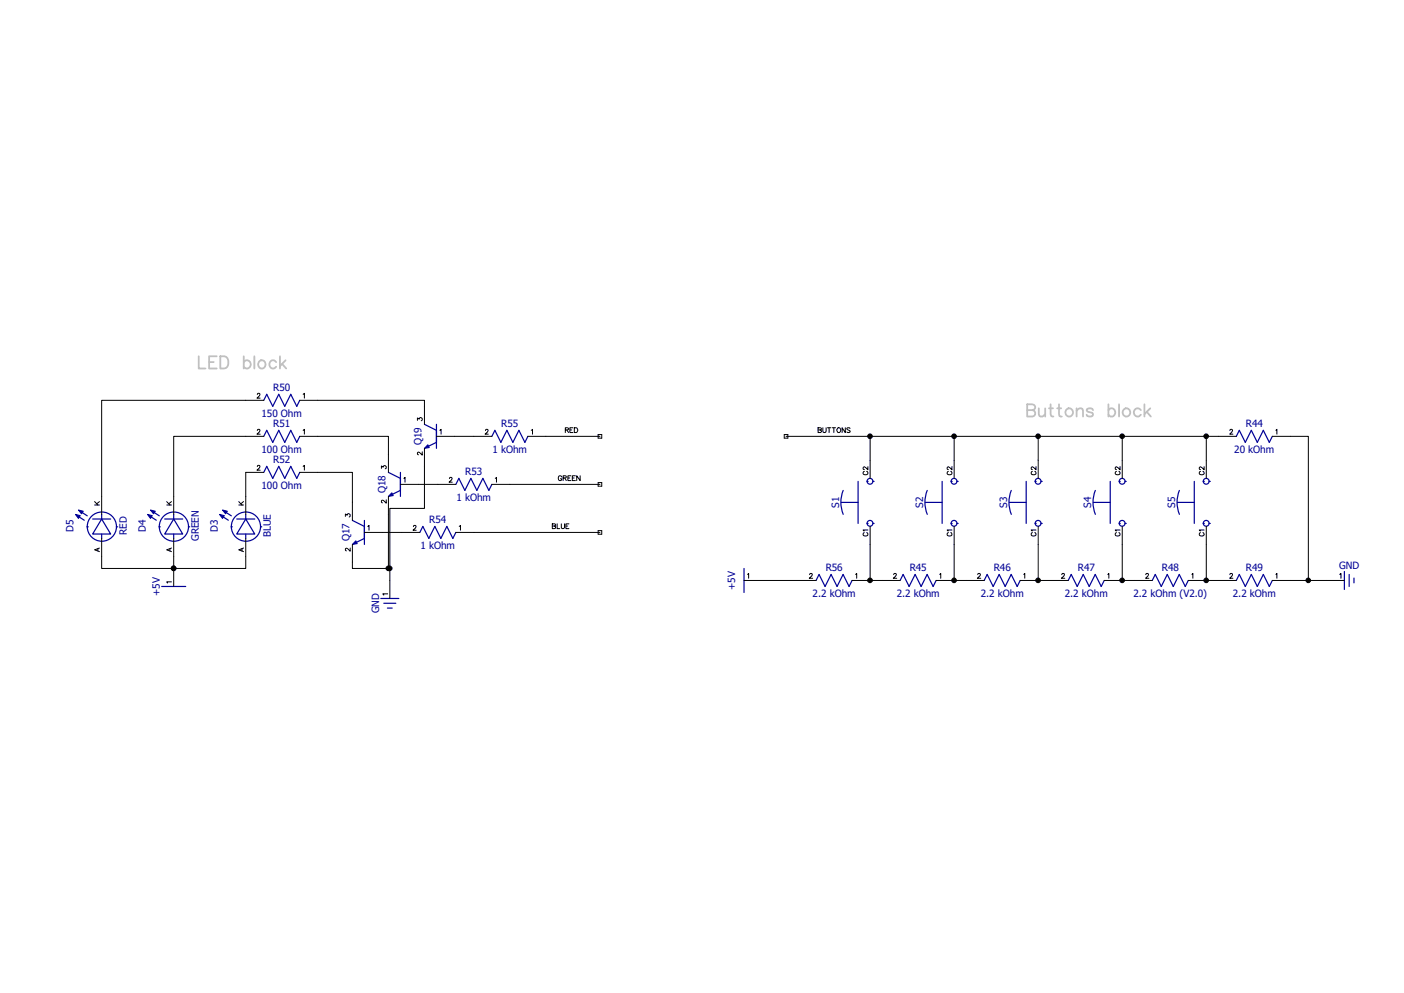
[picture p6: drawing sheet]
<svg xmlns="http://www.w3.org/2000/svg" width="297mm" height="210mm" viewBox="0 0 297 210" stroke-linecap="round" stroke-linejoin="round" font-family="sans-serif">
<path d="M0 0h297v210h-297z" fill-rule="evenodd" fill="#fff" stroke="#fff" stroke-width=".34"/>
<g fill="none" stroke="#c0c0c0" stroke-width=".38">
<path d="M42 75.4v2.5h1.5M44.2 76.6h1M45.8 75.4h-1.6v2.5h1.6M46.6 75.4h.9a1.39 1.39 0 0 1 .8 1.2 1.39 1.39 0 0 1-.8 1.3h-.9zM51.6 75.4v2.5M51.6 76.6a.82 .82 0 0 1 1.2-.1 .82 .82 0 0 1 0 1.2 .82 .82 0 0 1-1.2-.1M53.8 75.4v2.5M58.4 76.6a.81 .81 0 0 0-1.2-.1 .81 .81 0 0 0 0 1.2 .81 .81 0 0 0 1.2-.1M59.2 75.4v2.5M59.7 77l.8 .9M60.4 76.2l-1.2 1.2M217.3 86.7h1.1"/>
<path d="M217.3 85.5h1.1a.61 .61 0 0 1 .5 1l-.5 .2a.68 .68 0 0 1 .6 .7 .68 .68 0 0 1-.6 .7h-1.1zM219.8 86.4l.1 1.6 .6 .1 .6-.5M221.1 86.4v1.7M221.9 86.4h.9M222.2 85.5v2.1l.2 .4 .4 .1M223.6 86.4h.9M224 85.5l.1 2.5 .5 .1M227.8 86.9l.6-.5 .6 .1 .1 1.6M227.8 86.4v1.7M231.2 86.7a.76 .76 0 0 0-1.3 0 1.32 1.32 0 0 0 1.2 .6l.1 .4a.76 .76 0 0 1-1.3 0M234.5 86.7a.81 .81 0 0 1 1.2-.1 .81 .81 0 0 1 0 1.2 .81 .81 0 0 1-1.2-.1M234.5 85.5v2.6"/>
<path d="M236.7 85.5v2.6M241.3 86.7a.82 .82 0 0 0-1.2-.1 .82 .82 0 0 0 0 1.2 .82 .82 0 0 0 1.2-.1M242.1 85.5v2.6M242.6 87.1l.9 1M243.3 86.4l-1.2 1.2"/>
<circle cx="55.4" cy="77" r=".84"/>
<circle cx="226.2" cy="87.2" r=".85"/>
<circle cx="238.3" cy="87.2" r=".85"/>
</g>
<g fill="none" stroke="#000" stroke-width=".21">
<path d="M54.4 83.4l.2-.2h.3l.1 .2-.1 .3-.5 .5h.6M54.4 91.1l.2-.3h.3l.1 .2-.1 .4-.5 .4h.6M54.4 98.7l.2-.3 .3 .1 .1 .1-.1 .4-.5 .4h.6M55.8 84.7h-34.3v24.1M55.8 92.3h-19.1v16.5M55.8 99.9h-3.8v8.9M63.4 99.9h11.1v10.2M63.4 84.7h26.4v5M63.4 92.3h18.8v7.6M64.1 83.4l.3-.2v1M64.1 91l.3-.2v1M64.1 98.6l.3-.2v1"/>
<path d="M80.7 99.1v-.5l.4 .2a.32 .32 0 0 1 .5-.2 .32 .32 0 0 1-.1 .5M88.3 88.9v-.5l.4 .2a.32 .32 0 0 1 .5-.2 .32 .32 0 0 1-.1 .6M89.3 95.5v.8l-.7-.7-.3 .2v.3l.2 .1M89.8 94.8v12.7h-7.3v12.7M92.3 92.3h11.8M93 91l.3-.2v1M102.7 91.1l.2-.3h.3l.1 .2-.2 .4-.5 .4h.7M111.7 92.3h15.2M112.4 91l.2-.2v1M119.6 90.9l.6-.1v-.2l-.6-.1v1M119.9 90.9l.4 .6M120.6 90.9h.3"/>
<path d="M121.2 90.5h-.6v1h.6M121.5 90.5h.4a.54 .54 0 0 1 .3 .5 .54 .54 0 0 1-.3 .5h-.4zM126.5 91.9h.8v.8h-.8zM165.9 91.9h.8v.8h-.8zM166.3 92.3h95.2M173.1 90.5h.4l.3 .2-.3 .2 .3 .2-.1 .3-.6 .1zM173.1 90.9h.4M174.1 90.5v.9l.3 .1 .3-.1 .1-.9M175 90.5h.8M175.4 90.5v1M176.1 90.5h.6M176.4 90.5v1"/>
<path d="M177.2 90.6v-.1a.47 .47 0 0 1 .7 .5 .47 .47 0 0 1-.7 .4l-.2-.3zM178.8 90.5v1l-.7-1v1M179.8 90.6l-.2-.1-.4 .1v.2l.6 .4v.2l-.2 .1-.4-.1M182.8 99.7a.37 .37 0 0 0-.2 .4 .37 .37 0 0 0 .4 .3h.2a.37 .37 0 0 0 .4-.3 .37 .37 0 0 0-.3-.4M183.6 98.7v.7l-.8-.7-.2 .4 .2 .2M184.1 92.3v8.9M200.6 99.7a.37 .37 0 0 0-.2 .4 .37 .37 0 0 0 .3 .3h.3a.37 .37 0 0 0 .4-.3 .37 .37 0 0 0-.3-.4M201.4 98.7v.7l-.8-.7-.2 .4 .2 .2M201.8 92.3v8.9M218.4 99.7a.37 .37 0 0 0-.3 .4 .37 .37 0 0 0 .4 .3h.3a.37 .37 0 0 0 .4-.3 .37 .37 0 0 0-.3-.4M219.2 98.7v.7l-.8-.7-.3 .4 .3 .2M219.6 92.3v8.9"/>
<path d="M236.2 99.7a.37 .37 0 0 0-.3 .4 .37 .37 0 0 0 .4 .3h.3a.37 .37 0 0 0 .4-.3 .37 .37 0 0 0-.3-.4M236.9 98.7v.7l-.8-.7-.2 .4 .3 .2M237.4 92.3v8.9M254 99.7a.37 .37 0 0 0-.3 .4 .37 .37 0 0 0 .4 .3h.2a.37 .37 0 0 0 .4-.3 .37 .37 0 0 0-.2-.4M254.7 98.7v.7l-.8-.7-.2 .4 .3 .2M255.2 92.3v8.9M260.2 91.1l.2-.3h.2l.1 .2-.6 .8h.7M269.2 92.3h7.6v30.5h7.6M269.9 91l.2-.2v1M20 106.8h1M20 106.1l.7 .7M20.7 116v.5"/>
<path d="M21 115.9l-1 .4 1 .4M21 106.1l-.6 .5M21.5 113.9v6.3h30.5v-6.3M35.3 106.8h1M35.3 106.1l.6 .7M35.9 116v.5M36.3 115.9l-1 .4 1 .4M36.3 106.1l-.6 .5M36.7 113.9v10.1M50.5 106.8h1M50.5 106.1l.7 .7M51.2 116v.5"/>
<path d="M51.5 115.9l-1 .4 1 .4M51.5 106.1l-.6 .5M73.1 109.2v-.5l.3 .3a.34 .34 0 0 1 .6-.2 .34 .34 0 0 1-.1 .5M74.1 115.9v.7l-.7-.6-.3 .1v.3l.2 .1M74.5 115.1v5.1h8v6.4M77.1 112.6h11.7M77.8 111.3l.3-.2v1M81.7 105.7v.7l-.7-.6-.3 .2v.3h.2M82.2 105v15.2M84.7 102.4h11.7M85.4 101.2l.3-.2v1M87.5 111.4l.1-.3 .3 .1 .1 .1-.1 .4-.5 .4h.7"/>
<path d="M95.1 101.2l.1-.2h.3l.1 .2-.1 .3-.5 .5h.7M96.4 112.6h30.5M97.2 111.3l.2-.2v1M104.1 102.4h22.8M104.8 101.2l.2-.2v1M116.8 111.3h.5M116.8 110.8l.7 .1v.3l-.2 .1 .2 .2-.1 .3h-.6zM117.9 110.8v1h.5M118.7 110.8l.1 .9 .2 .1 .4-.1v-.9M118.8 100.9a.37 .37 0 0 0-.4-.3 .37 .37 0 0 0-.3 .4v.3a.36 .36 0 0 0 .4 .3 .36 .36 0 0 0 .3-.3h-.2M119.1 101.1l.6-.1 .1-.3-.7-.1v1M119.5 101.1l.3 .5"/>
<path d="M119.7 111.3h.4M120.1 101.1h.4M120.4 110.8h-.7v1h.7M120.8 100.6h-.7v1h.7M121.1 101.1h.4M121.7 100.6h-.6v1h.6M122.7 100.6v1l-.7-1v1M126.5 112.2h.8v.8h-.8zM126.5 102.1h.8v.7h-.8zM182.8 112.6a.37 .37 0 0 0-.2 .5 .37 .37 0 0 0 .4 .3h.2a.37 .37 0 0 0 .4-.3 .37 .37 0 0 0-.3-.5M183.6 112.1h-1l.2 .2M184.1 111.3v11.5"/>
<path d="M200.6 112.6a.37 .37 0 0 0-.2 .5 .37 .37 0 0 0 .3 .3h.3a.37 .37 0 0 0 .4-.3 .37 .37 0 0 0-.3-.5M201.4 112.1h-1l.2 .2M201.8 111.3v11.5M218.4 112.6a.37 .37 0 0 0-.3 .5 .37 .37 0 0 0 .4 .3h.3a.37 .37 0 0 0 .4-.3 .37 .37 0 0 0-.3-.5M219.2 112.1h-1.1l.3 .2M219.6 111.3v11.5M236.2 112.6a.37 .37 0 0 0-.3 .5 .37 .37 0 0 0 .4 .3h.3a.37 .37 0 0 0 .3-.3 .37 .37 0 0 0-.2-.5M236.9 112.1h-1l.2 .2M237.4 111.3v11.5M254 112.6a.37 .37 0 0 0-.3 .5 .37 .37 0 0 0 .4 .3h.2a.37 .37 0 0 0 .4-.3 .37 .37 0 0 0-.2-.5M254.7 112.1h-1l.2 .2M255.2 111.3v11.5"/>
<path d="M36.3 123.1h-1l.1 .2M82 125.6h-1l.2 .3M157.4 122.8h15.2M158.2 121.5l.2-.2v1M171.3 121.5l.1-.2h.3l.1 .2-.1 .3-.5 .5h.7M180.3 122.8h10.1M181 121.5l.2-.2v1M189.1 121.5l.1-.2h.3l.1 .2-.1 .3-.5 .5h.7M198 122.8h10.2M198.8 121.5l.2-.2v1M206.8 121.5l.2-.2h.3l.1 .2-.1 .3-.5 .5h.7M215.8 122.8h10.2"/>
<path d="M216.6 121.5l.2-.2v1M224.6 121.5l.2-.2h.3l.1 .2-.2 .3-.5 .5h.8M233.6 122.8h10.2M234.4 121.5l.2-.2v1M242.4 121.5l.2-.2h.3l.1 .2-.6 .8h.6M251.4 122.8h10.1M252.1 121.5l.2-.2v1M260.2 121.5l.2-.2h.2l.1 .2-.6 .8h.7M269.2 122.8h7.6M269.9 121.5l.2-.2v1M283.4 121.5l.3-.2v1"/>
</g>
<g fill="#000" stroke="#000" stroke-width=".21">
<circle cx="184" cy="92.3" r=".49"/>
<circle cx="201.8" cy="92.3" r=".49"/>
<circle cx="219.6" cy="92.3" r=".49"/>
<circle cx="237.4" cy="92.3" r=".49"/>
<circle cx="255.2" cy="92.3" r=".49"/>
<circle cx="36.7" cy="120.2" r=".49"/>
<circle cx="82.1" cy="120.2" r=".49"/>
<circle cx="82.4" cy="120.2" r=".49"/>
<circle cx="184" cy="122.7" r=".49"/>
<circle cx="201.8" cy="122.7" r=".49"/>
<circle cx="219.6" cy="122.7" r=".49"/>
<circle cx="237.4" cy="122.7" r=".49"/>
<circle cx="255.2" cy="122.7" r=".49"/>
<circle cx="276.8" cy="122.7" r=".49"/>
</g>
<g fill="none" stroke="#000096" stroke-width=".25">
<path d="M55.8 84.7l.6-1.3 1.3 2.5 1.3-2.5 1.2 2.5 1.3-2.5 1.3 2.5 .6-1.2M55.8 99.9l.6-1.3 1.3 2.6 1.3-2.6 1.2 2.6 1.3-2.6 1.3 2.6 .6-1.3M55.8 92.3l.6-1.3 1.3 2.6 1.3-2.6 1.2 2.6 1.3-2.6 1.3 2.6 .6-1.3M82.2 99.9l2.5 1.3M84.7 99.9v5.1M89.8 89.7l2.5 1.3M92.3 89.7v5.1M92.3 93.6l-1.6 .8M104.1 92.3l.6-1.3 1.3 2.6 1.2-2.6 1.3 2.6 1.3-2.6 1.2 2.6 .7-1.3M261.5 92.3l.7-1.3 1.2 2.6 1.3-2.6 1.3 2.6 1.3-2.6 1.2 2.6 .7-1.3M16.8 109.3l1 .7M17.4 108.4l1.1 .7"/>
<path d="M18.5 111.4h.1M19.6 109.8h3.8M21.5 109.8l1.9 3.1h-3.8zM21.5 108.8v1M21.5 112.9v1M24.7 111.4h.1M32 109.3l1.1 .7M32.6 108.4l1.1 .7M33.7 111.4h.1M34.8 109.8h3.9M36.7 109.8l2 3.1h-3.9zM36.7 108.8v1"/>
<path d="M36.7 112.9v1M39.9 111.4h.1M47.2 109.3l1.1 .7M47.9 108.4l1 .7M48.9 111.4h.1M50.1 109.8h3.8M52 109.8l1.9 3.1h-3.8zM52 108.8v1M52 112.9v1M55.2 111.4h.1M74.5 110.1l2.6 1.2M77.1 110.1v5"/>
<path d="M77.1 113.9l-1.7 .8M84.7 103.7l-1.6 .8M88.8 112.6l.7-1.3 1.2 2.6 1.3-2.6 1.3 2.6 1.2-2.6 1.3 2.6 .6-1.3M96.4 102.4l.7-1.2 1.2 2.5 1.3-2.5 1.3 2.5 1.3-2.5 1.2 2.5 .7-1.3M178 106.3h3.5M178.4 103.7a6.8 6.8 0 0 0 0 5.1M181.5 101.8v8.9M183.4 101.8h.1M183.4 110.7h.1M184.7 101.8a.61 .61 0 0 1-.7 .6 .61 .61 0 0 1-.6-.6M184.7 110.7a.61 .61 0 0 1-.7 .6 .61 .61 0 0 1-.6-.6M184.7 101.8a.61 .61 0 0 0-.7-.6 .61 .61 0 0 0-.6 .6"/>
<path d="M184.7 110.7a.61 .61 0 0 0-.7-.6 .61 .61 0 0 0-.6 .6M184.7 101.8h.1M184.7 110.7h.1M195.7 106.3h3.6M196.1 103.7a6.8 6.8 0 0 0 .1 5.1M199.3 101.8v8.9M201.2 101.8h.1M201.2 110.7h.1M202.5 101.8h.1M202.5 110.7h.1M213.5 106.3h3.6M213.9 103.7a6.8 6.8 0 0 0 0 5.1"/>
<path d="M217.1 101.8v8.9M219 101.8h.1M219 110.7h.1M220.3 101.8h.1M220.3 110.7h.1M231.3 106.3h3.6M231.7 103.7a6.8 6.8 0 0 0 0 5.1M234.9 101.8v8.9M236.8 101.8h.1M236.8 110.7h.1M238 101.8h.1M238 110.7h.1"/>
<path d="M249.1 106.3h3.5M249.5 103.7a6.8 6.8 0 0 0 0 5.1M252.6 101.8v8.9M254.6 101.8h.1M254.6 110.7h.1M255.8 101.8h.1M255.8 110.7h.1M34.2 124h5.1M80.6 126.6h3.8M81.2 127.6h2.5M82 128.6h1M157.4 120.2v5.1"/>
<path d="M172.6 122.8l.7-1.3 1.2 2.5 1.3-2.5 1.3 2.5 1.3-2.5 1.2 2.5 .7-1.2M190.4 122.8l.7-1.3 1.2 2.5 1.3-2.5 1.3 2.5 1.2-2.5 1.3 2.5 .6-1.2M208.2 122.8l.6-1.3 1.3 2.5 1.3-2.5 1.2 2.5 1.3-2.5 1.3 2.5 .6-1.2M226 122.8l.6-1.3 1.3 2.5 1.3-2.5 1.2 2.5 1.3-2.5 1.3 2.5 .6-1.2M243.8 122.8l.6-1.3 1.3 2.5 1.2-2.5 1.3 2.5 1.3-2.5 1.2 2.5 .7-1.2M261.5 122.8l.7-1.3 1.2 2.5 1.3-2.5 1.3 2.5 1.3-2.5 1.2 2.5 .7-1.2M284.4 120.9v3.8M285.4 121.5v2.5M286.4 122.3v1"/>
<circle cx="21.5" cy="111.4" r="3.1"/>
<circle cx="36.8" cy="111.4" r="3.1"/>
<circle cx="52" cy="111.4" r="3.1"/>
<circle cx="201.8" cy="110.7" r=".61"/>
<circle cx="201.8" cy="101.8" r=".61"/>
<circle cx="219.6" cy="110.7" r=".61"/>
<circle cx="219.6" cy="101.8" r=".61"/>
<circle cx="237.4" cy="110.7" r=".61"/>
<circle cx="237.4" cy="101.8" r=".61"/>
<circle cx="255.2" cy="110.7" r=".61"/>
<circle cx="255.2" cy="101.8" r=".61"/>
</g>
<g fill="#000096" stroke="#000096" stroke-width=".21">
<path d="M46.4 108.8l1.1 .3-.4 .5z"/>
<path d="M47.1 107.9l1 .2-.4 .6z"/>
<path d="M31.2 108.8l1 .3-.4 .5z"/>
<path d="M31.8 107.9l1.1 .2-.4 .6z"/>
<path d="M16 108.8l1 .3-.4 .5z"/>
<path d="M16.6 107.9l1 .2-.4 .6z"/>
<path d="M75.3 114.4l.3 .6-1.1 .1z"/>
<path d="M82.9 104.2l.3 .6-1 .2z"/>
<path d="M90.5 94.1l.3 .6-1 .1z"/>
</g>
<g font-size="2.1" fill="#000096">
<text x="57.8" y="82.8">R50</text>
<text x="55.3" y="88.3">150 Ohm</text>
<text x="55.3" y="95.9">100 Ohm</text>
<text x="57.8" y="90.4">R51</text>
<text x="89.2" y="94.1" transform="rotate(-90 89.2 94.1)">Q19</text>
<text x="104.2" y="95.9">1 kOhm</text>
<text x="106" y="90.4">R55</text>
<text x="261.1" y="95.9">20 kOhm</text>
<text x="263.6" y="90.4">R44</text>
<text x="57.8" y="98">R52</text>
<text x="98.4" y="100.5">R53</text>
<text x="55.3" y="103.5">100 Ohm</text>
<text x="81.5" y="104.3" transform="rotate(-90 81.5 104.3)">Q18</text>
<text x="96.6" y="106">1 kOhm</text>
<text x="177.5" y="107.4" transform="rotate(-90 177.5 107.4)">S1</text>
<text x="195.3" y="107.4" transform="rotate(-90 195.3 107.4)">S2</text>
<text x="213.1" y="107.4" transform="rotate(-90 213.1 107.4)">S3</text>
<text x="230.8" y="107.4" transform="rotate(-90 230.8 107.4)">S4</text>
<text x="248.6" y="107.4" transform="rotate(-90 248.6 107.4)">S5</text>
<text x="15.6" y="112.5" transform="rotate(-90 15.6 112.5)">D5</text>
<text x="26.8" y="113.2" transform="rotate(-90 26.8 113.2)">RED</text>
<text x="30.8" y="112.5" transform="rotate(-90 30.8 112.5)">D4</text>
<text x="46.1" y="112.5" transform="rotate(-90 46.1 112.5)">D3</text>
<text x="57.3" y="113.6" transform="rotate(-90 57.3 113.6)">BLUE</text>
<text x="90.8" y="110.7">R54</text>
<text x="42.1" y="114.4" transform="rotate(-90 42.1 114.4)">GREEN</text>
<text x="73.9" y="114.5" transform="rotate(-90 73.9 114.5)">Q17</text>
<text x="88.9" y="116.2">1 kOhm</text>
<text x="155.5" y="124.8" transform="rotate(-90 155.5 124.8)">+5V</text>
<text x="174.7" y="120.9">R56</text>
<text x="192.4" y="120.9">R45</text>
<text x="210.2" y="120.9">R46</text>
<text x="228" y="120.9">R47</text>
<text x="245.8" y="120.9">R48</text>
<text x="263.6" y="120.9">R49</text>
<text x="283.3" y="120.4">GND</text>
<text x="33.8" y="126" transform="rotate(-90 33.8 126)">+5V</text>
<text x="80.2" y="129.7" transform="rotate(-90 80.2 129.7)">GND</text>
<text x="171.9" y="126.4">2.2 kOhm</text>
<text x="189.7" y="126.4">2.2 kOhm</text>
<text x="207.5" y="126.4">2.2 kOhm</text>
<text x="225.3" y="126.4">2.2 kOhm</text>
<text x="239.8" y="126.4">2.2 kOhm (V2.0)</text>
<text x="260.8" y="126.4">2.2 kOhm</text>
</g>
</svg>
